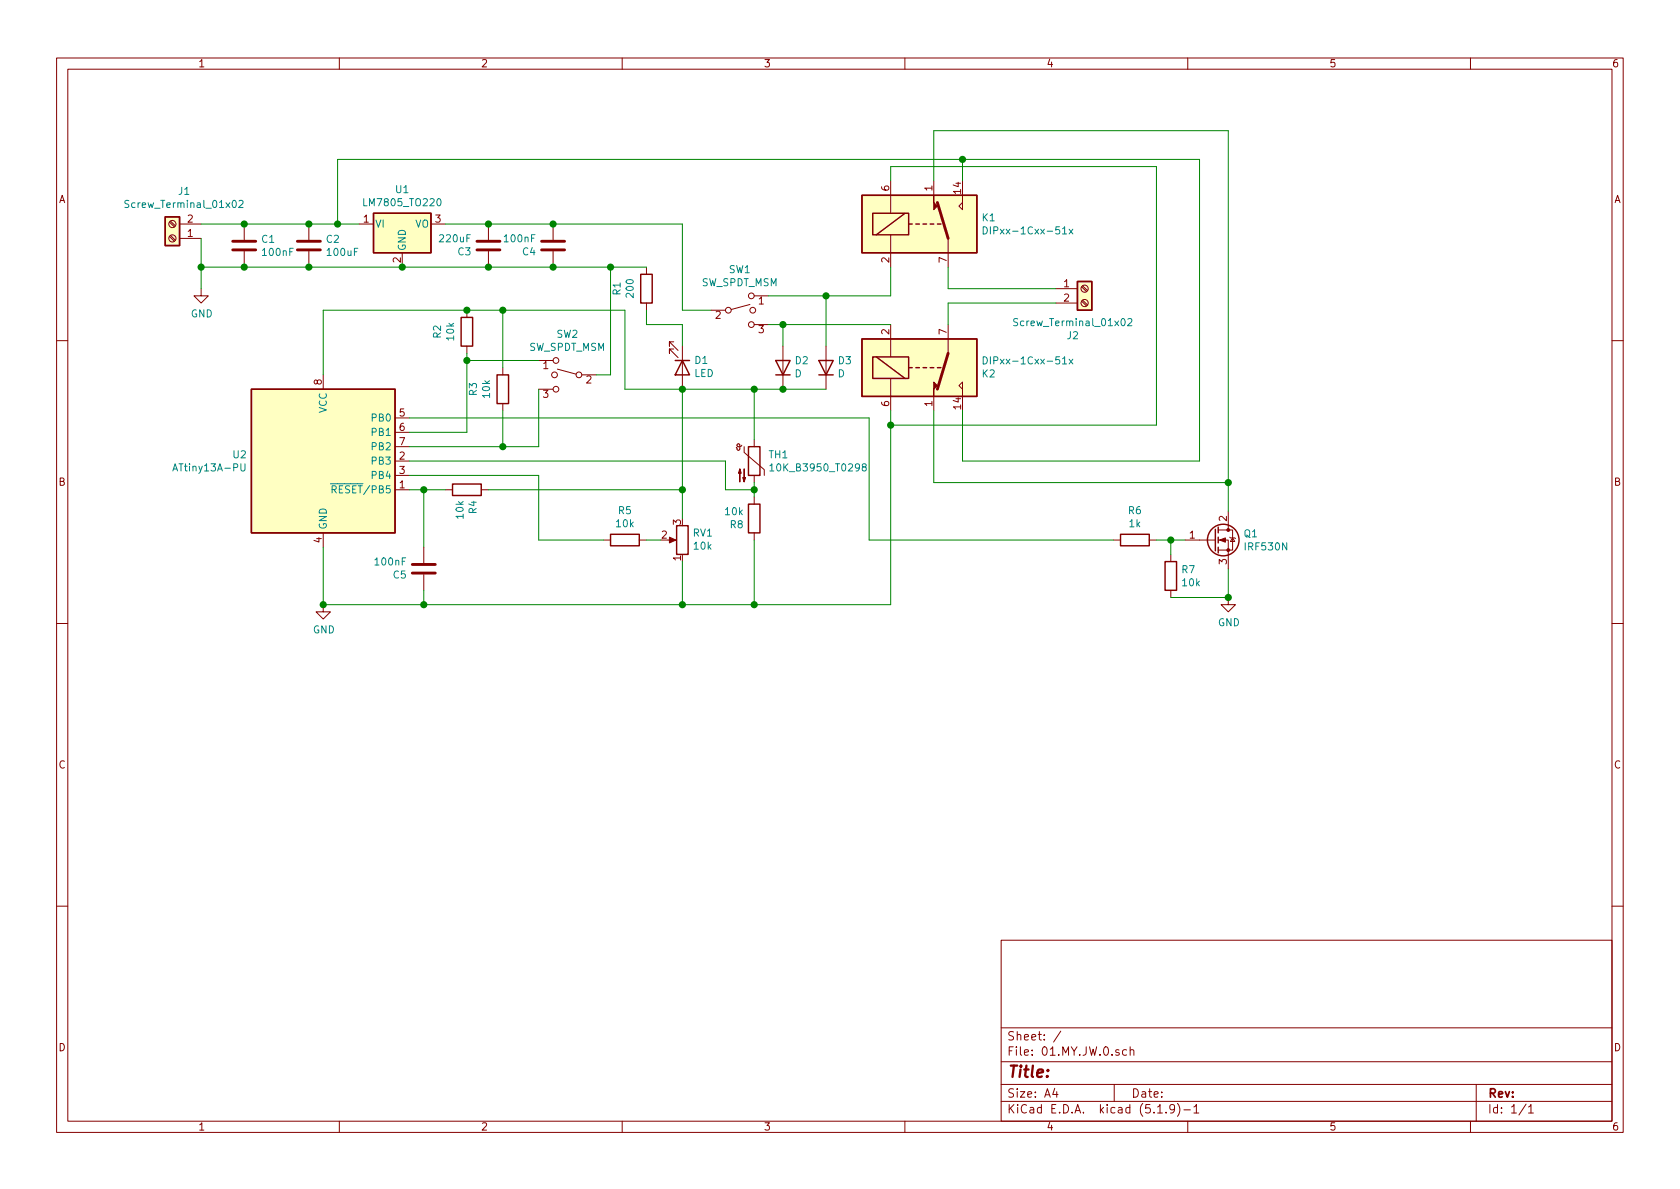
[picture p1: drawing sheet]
<svg xmlns="http://www.w3.org/2000/svg" width="297mm" height="210mm" viewBox="0 0 297 210" stroke-linecap="round" stroke-linejoin="round" font-family="sans-serif">
<g fill="none" stroke="#840000" stroke-width=".18">
<path d="M10 10.3h277v189.9h-277zM12 12.2h273v186.1h-273zM60 10.3v1.9M110 10.3v1.9M160 10.3v1.9M210 10.3v1.9M260 10.3v1.9M30 39.3l.8 .8M30.1 39.1l.9 .8M31.7 39.6h3.9M43.2 39.6v2.8M54.6 39.6v2.8"/>
<path d="M63.5 39.6h2.5M76.2 39.6h2.5M86.4 39.6v2.8M97.8 39.6v2.8M157.5 32v5.7M165.1 32v2.5M170.2 34.5v2.6l-.7-.7 .7-.6M30 41.8l.8 .9M30.1 41.7l.9 .8M31.7 42.2h3.9M35.6 51v1.3h1.2l-1.2 1.3-1.3-1.3h1.3M43.2 44.4v2.8"/>
<path d="M54.6 44.4v2.8M71.1 44.7v2.5M82.5 54.9v1.2M86.4 44.4v2.8M97.8 44.4v2.8M114.3 47.2v1.3M114.3 53.6v1.3M125.7 54.9h2.6M132.6 53.8l-3.3 .9M133.3 52.3h2.6M133.3 57.4h2.6M157.5 41.5v5.7"/>
<path d="M157.5 57.4v5.7M167.6 42.2v5M167.6 57.4v5.1M186.7 51h3.8M186.7 53.6h3.8M191.2 53.3l.9 .8M191.2 50.7l.9 .9M191.4 53.1l.9 .8M191.4 50.5l.9 .9M10 60.2h2M57.1 66.3v2.5M69.8 73.9h2.6"/>
<path d="M69.8 76.4h2.6M69.8 79h2.6M82.5 61.2v1.3M88.9 65v1.3M88.9 71.4v1.2M95.2 63.7h2.6M95.2 68.8h2.6M98.6 65.3l3.3 .9M102.9 66.3h2.5M119.1 60.4h-.7v.8v-.8l1.5 1.6M119.1 61.7h-.7v.8v-.8l1.5 1.5M120.6 61.2v7.6"/>
<path d="M131.2 78.7l-.3 .3h-.3l-.3-.1v-.3l.3-.1 .2 .2v.7l-.2 .2-.3-.1v-.3l-.1-.1M131.6 79v1l3.5 3.1v1M133.3 77.7v1.3M138.4 61.2v7.6M146 61.2v7.6M157.5 66.9v5.7M165.1 70.1v2.5M170.2 68.8l-.7-.6 .7-.6v2.5M285 60.2h2M57.1 94.2v2.6M69.8 86.6h2.6M69.8 81.5h2.6"/>
<path d="M69.8 84.1h2.6M74.9 96.8v2.8M78.7 86.6h1.3M85.1 86.6h1.3M106.7 95.5h1.2M113 95.5h1.3M118.1 95.5h1M133.3 84.1v1.2M133.3 87.9v1.2M133.3 94.2v1.3M196.8 95.5h1.3M203.2 95.5h1.3"/>
<path d="M207 98v1.3M209.5 95.5h5.4M215.4 95.5h1.8v5.1M215.4 93.7h2.5v3.6h-2.5M217.2 90.4v3.3M217.4 95l.2 .1h.7l.1 .1M217.9 95.1l.4 .7h-.7zM10 110.3h2M57.1 106.9v1.3h1.3l-1.3 1.3-1.2-1.3h1.2M74.9 101.6v2.8M207 104.4v1.3M217.2 105.7v1.2h1.2l-1.2 1.3-1.3-1.3h1.3"/>
<path d="M285 110.3h2M10 160.2h2M177 166.3h108v32h-108zM285 160.2h2M60 198.3v1.9M110 198.3v1.9M160 198.3v1.9M177 194.8h108M177 191.8h108M177 187.8h108M177 181.8h108M186.5 192.5l-.4 1h1"/>
<path d="M186.8 193v1M187.6 182.3l-1.3 2M197 191.8v3M199.2 185.7l-.4-.1-.3 .3 .1 .6 .2 .1 .4-.1M199.8 185.7h.1a.37 .37 0 0 1 .6 .1v.8M199.8 185.1v1.5M204.7 196.8h.8M206.2 196.7v.1M207.7 196l-.1 .1a.48 .48 0 0 1-.6 .1l-.2-.2 .2-.6a.48 .48 0 0 1 .6 .1 1.27 1.27 0 0 1-.2 1.2l-.4 .1M208.2 195.1a1.71 1.71 0 0 1 0 2.3M209.3 196.3h1.2M210 198.3v1.9"/>
<path d="M211.1 195.8l.4-.5v1.5M211.1 196.8h.9M260 198.3v1.9M261 191.8v6.5M269.8 195.2l-1.2 2M270.3 195.8l.4-.5v1.5M270.3 196.8h.8"/>
<circle cx="30.5" cy="39.6" r=".63"/>
<circle cx="30.5" cy="42.2" r=".63"/>
<circle cx="128.8" cy="54.9" r=".51"/>
<circle cx="132.8" cy="57.4" r=".51"/>
<circle cx="132.8" cy="52.3" r=".51"/>
<circle cx="133.1" cy="54.9" r=".51"/>
<circle cx="191.8" cy="51" r=".63"/>
<circle cx="191.8" cy="53.6" r=".63"/>
<circle cx="98" cy="66.3" r=".51"/>
<circle cx="98.3" cy="63.7" r=".51"/>
<circle cx="98.3" cy="68.8" r=".51"/>
<circle cx="102.4" cy="66.3" r=".51"/>
</g>
<g fill="none" stroke="#840000" stroke-width=".25">
<path d="M29.2 38.3h2.5v5.1h-2.5zM66 37.7h10.2v7h-10.2zM152.4 34.5h20.3v10.2h-20.3zM154.3 37.7h6.4v3.8h-6.4zM160 37.7l-5.1 3.8M160.7 39.6h.6M161.9 39.6h.7M163.2 39.6h.6M164.5 39.6h.6M165.7 39.6h.7M81.5 56.1h2.1v5.1h-2.1zM113.3 48.5h2v5.1h-2z"/>
<path d="M152.4 59.9h20.3v10.2h-20.3zM190.5 49.8h2.5v5.1h-2.5zM44.4 68.8h25.4v25.4h-25.4zM87.9 66.3h2v5.1h-2zM119.4 63.7h2.5M120.6 63.7l1.3 2.6h-2.5zM132.3 79h2.1v5.1h-2.1zM137.2 63.7h2.5l-1.3 2.6zM137.2 66.3h2.5M144.8 63.7h2.5l-1.3 2.6zM144.8 66.3h2.5M154.3 63.1h6.4v3.8h-6.4z"/>
<path d="M154.9 63.1l5.1 3.8M160.7 65h.6M161.9 65h.7M163.2 65h.6M164.5 65h.6M165.7 65h.7M80 85.6h5.1v2h-5.1zM107.9 94.5h5.1v2h-5.1zM119.6 93h2.1v5h-2.1zM132.3 89.1h2.1v5.1h-2.1zM198.1 94.5h5.1v2h-5.1zM206 99.3h2v5.1h-2z"/>
<path d="M214.9 93.6v3.8M215.4 93.2v1M215.4 95v1M215.4 96.8v1"/>
<circle cx="216.3" cy="95.5" r="2.79"/>
</g>
<g fill="#840000" stroke="#840000" stroke-width=".18">
<path d="M118.4 95l1.1 .5-1.1 .5z"/>
<path d="M215.6 95.5l1.1-.4v.8z"/>
<path d="M165.1 67.6l.6 .6-.6 .6v1.3z"/>
<path d="M130.8 82.9l.3 .8h-.5l.2-.8v2.3z"/>
<path d="M131.6 82.9v2.3l-.3-.8h.5l-.2 .8z"/>
<path d="M165.1 34.5v1.3l.6 .6-.6 .7z"/>
<circle cx="217.2" cy="97.3" r=".25"/>
<circle cx="217.2" cy="93.7" r=".25"/>
</g>
<path d="M165.7 35.8l1.9 6.4M41.1 42.7h4.1M41.1 44.2h4.1M52.6 42.7h4M52.6 44.2h4M84.3 42.7h4.1M84.3 44.2h4.1M95.8 42.7h4M95.8 44.2h4M167.6 62.5l-1.9 6.3M72.9 99.8h4.1M72.9 101.3h4.1" fill="none" stroke="#840000" stroke-width=".51"/>
<g fill="#ffffc2" stroke="#ffffc2" stroke-width=".18">
<path d="M44.4 68.8h25.4v25.4h-25.4z"/>
<path d="M152.4 59.9h20.3v10.2h-20.3z"/>
<path d="M66 37.7h10.2v7h-10.2z"/>
<path d="M29.2 38.3h2.5v5.1h-2.5z"/>
<path d="M152.4 34.5h20.3v10.2h-20.3z"/>
<path d="M190.5 49.8h2.5v5.1h-2.5z"/>
</g>
<g fill="none" stroke="#008484" stroke-width=".18">
<path d="M22.8 35.5l-.5-.1-.2 .2 .1 .4 .5 .2 .1 .3-.2 .2-.5-.1M42.3 35.6l.4-.2 .3 .4-.1 .2-.7 .7h.8M173.8 40.1a.64 .64 0 0 1 .8 .6 .64 .64 0 0 1-.8 .7zM179.9 56.4l-.4-.1-.2 .2v.4l.6 .2v.3l-.2 .2h-.5M187.9 41.4h.7M189 40.5l.7 .9M189.7 40.5l-.7 .9M199.4 56.5l.5-.2 .2 .4v.2l-.8 .7h.8M173.8 63.1a.64 .64 0 0 1 .8 .6 .64 .64 0 0 1-.8 .7zM187.9 64.4h.7M189 63.5l.7 .9M189.7 63.5l-.7 .9"/>
<path d="M42.6 82v1.1l.2 .2h.3l.2-.2v-1.1M58.4 85.5h1.3M58.7 86.6l.6-.1 .2-.2-.1-.3-.2-.1h-.5v1.3M59 86.6l.5 .6M136.1 82.4l.4-.4v1.3M136.1 83.3h.7M152.7 82.6l-.2-.2v-.3l.4-.1 .2 .1v.3l-.5 .2-.1 .2v.3l.2 .2h.2l.3-.2-.1-.4-.2-.1"/>
</g>
<g fill="none" stroke="#008400" stroke-width=".18">
<path d="M35.6 39.6h27.9M59.7 39.6v-11.4h152.4v53.3h-41.9v-8.9M78.7 39.6h41.9v15.3h5.1M157.5 32v-2.5h47v45.7h-47M165.1 32v-8.9h52.1v67.3M170.2 28.2v3.8M35.6 47.2h78.7M35.6 42.2v8.8M88.9 54.9v10.1M107.9 47.2v19.1h-2.5M114.3 54.9v2.5h6.3v3.8M135.9 57.4h21.6"/>
<path d="M138.4 57.4v3.8M146 52.3v8.9M157.5 47.2v5.1h-21.6M167.6 47.2v3.8h19.1M186.7 53.6h-19.1v3.8M57.1 66.3v-11.4h53.4v13.9h35.5M72.4 73.9h81.3v21.6h43.1M82.5 62.5v13.9h-10.1M82.5 63.7h12.7M88.9 72.6v6.4M95.2 68.8v10.2h-22.8M120.6 68.8v22.9"/>
<path d="M133.3 68.8v8.9M157.5 72.6v34.3h-100.4v-10.1M165.1 72.6v12.7h52.1M72.4 86.6h6.3M72.4 81.5h55.9v5.1h5M72.4 84.1h22.8v11.4h11.5M74.9 86.6v10.2M86.4 86.6h34.2M114.3 95.5h2.5M120.6 99.3v7.6M133.3 85.3v2.6M133.3 95.5v11.4"/>
<path d="M204.5 95.5h5M207 95.5v2.5M74.9 104.4v2.5M217.2 100.6v5.1h-10.2"/>
</g>
<g fill="#008400" stroke="#008400" stroke-width=".25">
<circle cx="71.1" cy="47.2" r=".51"/>
<circle cx="74.9" cy="86.6" r=".51"/>
<circle cx="138.4" cy="57.4" r=".51"/>
<circle cx="86.4" cy="47.2" r=".51"/>
<circle cx="138.4" cy="68.8" r=".51"/>
<circle cx="57.2" cy="106.9" r=".51"/>
<circle cx="43.2" cy="47.2" r=".51"/>
<circle cx="43.2" cy="39.6" r=".51"/>
<circle cx="133.4" cy="106.9" r=".51"/>
<circle cx="54.6" cy="47.2" r=".51"/>
<circle cx="35.6" cy="47.2" r=".51"/>
<circle cx="133.4" cy="68.8" r=".51"/>
<circle cx="54.6" cy="39.6" r=".51"/>
<circle cx="207" cy="95.5" r=".51"/>
<circle cx="133.4" cy="86.6" r=".51"/>
<circle cx="97.8" cy="47.2" r=".51"/>
<circle cx="97.8" cy="39.6" r=".51"/>
<circle cx="146.1" cy="52.3" r=".51"/>
<circle cx="170.2" cy="28.2" r=".51"/>
<circle cx="120.7" cy="86.6" r=".51"/>
<circle cx="88.9" cy="54.9" r=".51"/>
<circle cx="74.9" cy="106.9" r=".51"/>
<circle cx="59.7" cy="39.6" r=".51"/>
<circle cx="88.9" cy="79" r=".51"/>
<circle cx="82.6" cy="54.9" r=".51"/>
<circle cx="120.7" cy="106.9" r=".51"/>
<circle cx="217.2" cy="85.3" r=".51"/>
<circle cx="82.6" cy="63.7" r=".51"/>
<circle cx="157.5" cy="75.2" r=".51"/>
<circle cx="217.2" cy="105.7" r=".51"/>
<circle cx="86.4" cy="39.6" r=".51"/>
<circle cx="120.7" cy="68.8" r=".51"/>
<circle cx="108" cy="47.2" r=".51"/>
</g>
<text font-size="2.8" fill="#840000" x="178" y="190.5">Title:</text>
<g font-size="2.1" fill="#840000">
<text x="178" y="184">Sheet: /</text>
<text x="178" y="186.7">File: 01.MY.JW.0.sch</text>
<text x="178" y="196.9">KiCad E.D.A. kicad (5.1.9)-1</text>
<text x="178" y="194.1">Size: A4</text>
<text x="200" y="194.1">Date:</text>
<text x="263" y="194.1">Rev:</text>
<text x="263" y="196.9">Id: 1/1</text>
</g>
<g font-size="1.8" fill="#840000">
<text x="35" y="11.9">1</text>
<text x="85" y="11.9">2</text>
<text x="135" y="11.9">3</text>
<text x="185" y="11.9">4</text>
<text x="235" y="11.9">5</text>
<text x="285" y="11.9">6</text>
<text x="10.4" y="35.9">A</text>
<text x="157.2" y="33.8" transform="rotate(-90 157.2 33.8)">6</text>
<text x="164.8" y="33.8" transform="rotate(-90 164.8 33.8)">1</text>
<text x="169.9" y="34.2" transform="rotate(-90 169.9 34.2)">14</text>
<text x="285.4" y="35.9">A</text>
<text x="33.2" y="41.9">1</text>
<text x="33.2" y="39.4">2</text>
<text x="64.3" y="39.4">1</text>
<text x="77" y="39.4">3</text>
<text x="70.9" y="46.5" transform="rotate(-90 70.9 46.5)">2</text>
<text x="157.2" y="46.5" transform="rotate(-90 157.2 46.5)">2</text>
<text x="167.4" y="46.5" transform="rotate(-90 167.4 46.5)">7</text>
<text x="134.1" y="53.8">1</text>
<text x="188.1" y="50.8">1</text>
<text x="188.1" y="53.3">2</text>
<text x="126.5" y="56.4">2</text>
<text x="134.1" y="58.9">3</text>
<text x="157.2" y="59.2" transform="rotate(-90 157.2 59.2)">2</text>
<text x="167.4" y="59.2" transform="rotate(-90 167.4 59.2)">7</text>
<text x="96" y="65.3">1</text>
<text x="56.9" y="68" transform="rotate(-90 56.9 68)">8</text>
<text x="96" y="70.4">3</text>
<text x="103.7" y="67.8">2</text>
<text x="157.2" y="71.9" transform="rotate(-90 157.2 71.9)">6</text>
<text x="164.8" y="71.9" transform="rotate(-90 164.8 71.9)">1</text>
<text x="70.6" y="73.7">5</text>
<text x="70.6" y="76.2">6</text>
<text x="169.9" y="72.3" transform="rotate(-90 169.9 72.3)">14</text>
<text x="70.6" y="81.3">2</text>
<text x="70.6" y="83.8">3</text>
<text x="70.6" y="78.7">7</text>
<text x="10.4" y="85.9">B</text>
<text x="70.6" y="86.4">1</text>
<text x="285.4" y="85.9">B</text>
<text x="56.9" y="96" transform="rotate(-90 56.9 96)">4</text>
<text x="117" y="95.2">2</text>
<text x="120.4" y="92.8" transform="rotate(-90 120.4 92.8)">3</text>
<text x="210.3" y="95.2">1</text>
<text x="216.9" y="92.2" transform="rotate(-90 216.9 92.2)">2</text>
<text x="120.4" y="99.2" transform="rotate(-90 120.4 99.2)">1</text>
<text x="216.9" y="99.8" transform="rotate(-90 216.9 99.8)">3</text>
<text x="10.4" y="135.9">C</text>
<text x="285.4" y="135.9">C</text>
<text x="10.4" y="185.9">D</text>
<text x="285.4" y="185.9">D</text>
<text x="35" y="199.9">1</text>
<text x="85" y="199.9">2</text>
<text x="135" y="199.9">3</text>
<text x="185" y="199.9">4</text>
<text x="235" y="199.9">5</text>
<text x="285" y="199.9">6</text>
</g>
<g font-size="1.8" fill="#008484">
<text x="31.6" y="34.5">J1</text>
<text x="70" y="34.2">U1</text>
<text x="22.8" y="36.8">Screw_Terminal_01x02</text>
<text x="64.7" y="36.5">LM7805_TO220</text>
<text x="66.3" y="40.3">VI</text>
<text x="73.4" y="40.3">VO</text>
<text x="173.7" y="39.1">K1</text>
<text x="175.1" y="41.4">DIPxx-1Cxx-51x</text>
<text x="46.3" y="42.9">C1</text>
<text x="46.6" y="45.3">100nF</text>
<text x="57.7" y="42.9">C2</text>
<text x="58" y="45.3">100uF</text>
<text x="71.8" y="44.4" transform="rotate(-90 71.8 44.4)">GND</text>
<text x="77.9" y="42.8">220uF</text>
<text x="81" y="45.2">C3</text>
<text x="89.3" y="42.8">100nF</text>
<text x="92.4" y="45.2">C4</text>
<text x="109.7" y="52.2" transform="rotate(-90 109.7 52.2)">R1</text>
<text x="112" y="52.5" transform="rotate(-90 112 52.5)">200</text>
<text x="124" y="50.6">SW_SPDT_MSM</text>
<text x="128.9" y="48.3">SW1</text>
<text x="33.7" y="56.1">GND</text>
<text x="78" y="59.8" transform="rotate(-90 78 59.8)">R2</text>
<text x="98.4" y="59.7">SW2</text>
<text x="180" y="57.7">Screw_Terminal_01x02</text>
<text x="188.7" y="60">J2</text>
<text x="80.3" y="60.1" transform="rotate(-90 80.3 60.1)">10k</text>
<text x="93.5" y="62">SW_SPDT_MSM</text>
<text x="122.9" y="64.4">D1</text>
<text x="140.6" y="64.4">D2</text>
<text x="148.3" y="64.4">D3</text>
<text x="175.1" y="64.4">DIPxx-1Cxx-51x</text>
<text x="84.3" y="69.9" transform="rotate(-90 84.3 69.9)">R3</text>
<text x="86.6" y="70.3" transform="rotate(-90 86.6 70.3)">10k</text>
<text x="122.7" y="66.7">LED</text>
<text x="140.5" y="66.7">D</text>
<text x="148.1" y="66.7">D</text>
<text x="173.7" y="66.7">K2</text>
<text x="57.8" y="73.1" transform="rotate(-90 57.8 73.1)">VCC</text>
<text x="65.9" y="74.5">PB0</text>
<text x="65.9" y="77.1">PB1</text>
<text x="31.1" y="83.4">ATtiny13A-PU</text>
<text x="41.2" y="81">U2</text>
<text x="65.9" y="82.2">PB3</text>
<text x="65.9" y="79.6">PB2</text>
<text x="136" y="81">TH1</text>
<text x="136.9" y="83.4">10K_B3950_T0298</text>
<text x="59.5" y="87.2">RESET/PB5</text>
<text x="65.9" y="84.7">PB4</text>
<text x="57.8" y="93.7" transform="rotate(-90 57.8 93.7)">GND</text>
<text x="82" y="91.7" transform="rotate(-90 82 91.7)">10k</text>
<text x="84.3" y="90.8" transform="rotate(-90 84.3 90.8)">R4</text>
<text x="109" y="93.2">10k</text>
<text x="109.4" y="90.9">R5</text>
<text x="122.6" y="94.9">RV1</text>
<text x="128.3" y="91.1">10k</text>
<text x="129.1" y="93.4">R8</text>
<text x="199.5" y="90.9">R6</text>
<text x="199.7" y="93.2">1k</text>
<text x="220" y="95">Q1</text>
<text x="66.4" y="100">100nF</text>
<text x="122.8" y="97.2">10k</text>
<text x="209" y="101.4">R7</text>
<text x="220.3" y="97.3">IRF530N</text>
<text x="69.6" y="102.3">C5</text>
<text x="209.1" y="103.7">10k</text>
<text x="55.3" y="112">GND</text>
<text x="215.3" y="110.7">GND</text>
</g>
</svg>
